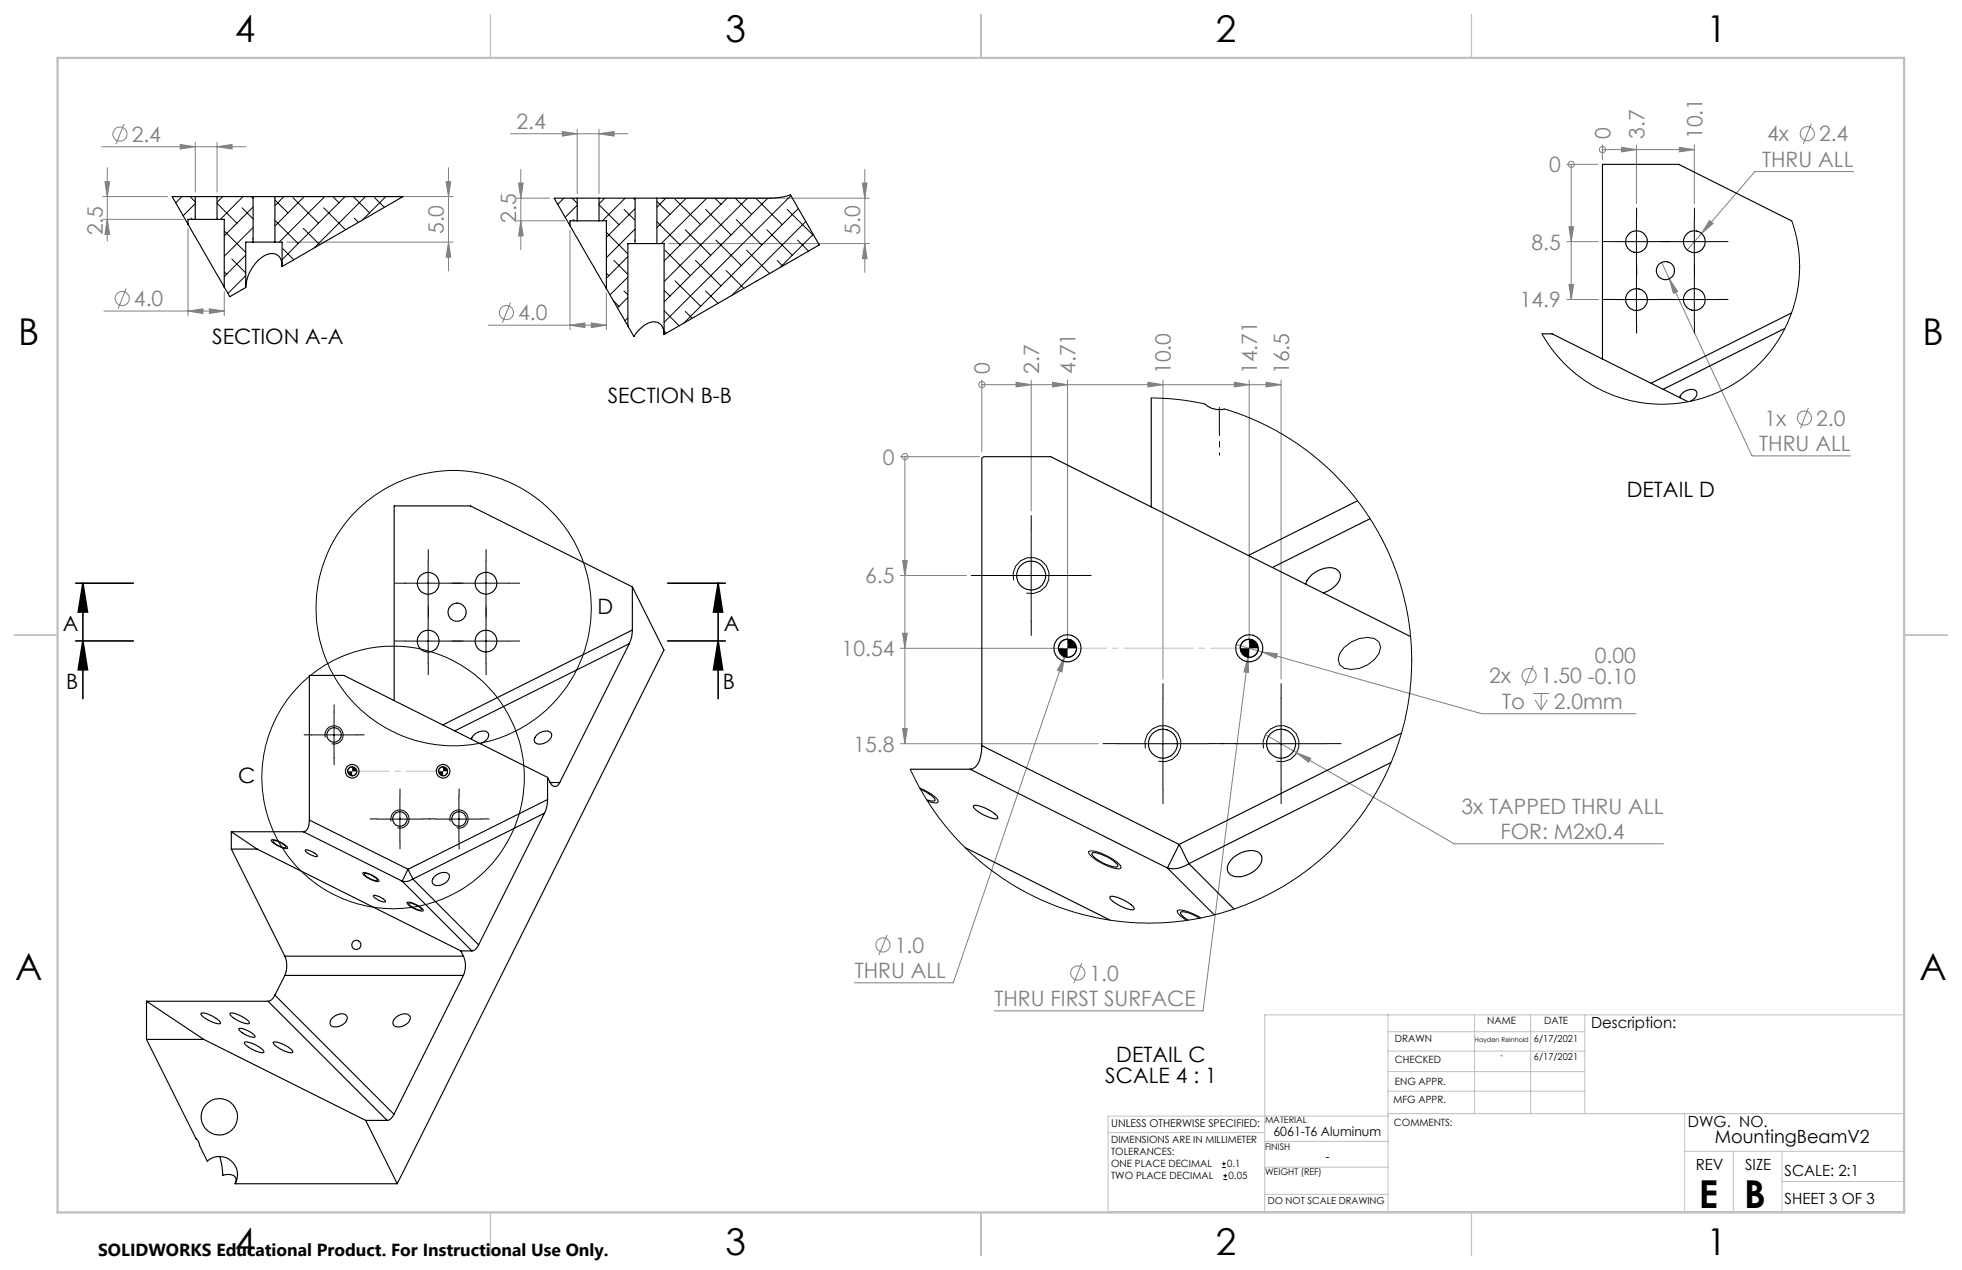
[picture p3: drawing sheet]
<svg xmlns="http://www.w3.org/2000/svg" width="432mm" height="279mm" viewBox="0 0 432 279" stroke-linecap="round" stroke-linejoin="round" font-family="sans-serif">
<g fill="none" stroke="#808080" stroke-width=".22">
<path d="M22.4 32.3h31.7M23.1 40h1l-.5 3.3zM23.6 36.9v16.2M27.3 27.3l-1.8 4.4M39.7 31.8l3.3 .5-3.3 .5zM43 31.3v11M47.8 32.3l3.3-.5v1zM47.8 31.3v11M98.2 40h1l-.5 3.3zM98.7 36.9v22.7M112.4 29.4h25.8M114.6 37.3v17.6"/>
<path d="M123.8 28.9l3.2 .5-3.2 .6zM127 28.4v14.2M131.8 29.4l3.3-.5v1.1zM131.8 28.4v14.2M190.3 37.3v22.6M344.8 36.2h6.9M345.8 36.2h.1M345.8 36.2v29.7M352.7 32.9h.1M352.7 31.9v3.3M352.7 32.9h20.2M356.9 32.4l3.3 .5-3.3 .5z"/>
<path d="M360.2 31.9v12.9M369.6 32.4l3.3 .5-3.3 .5zM372.9 31.9v12.9M398.6 27.2l-1.7 4.4M407.9 37.7h-21.7l-14.9 17.3M22.6 48.3h17.8M22.6 43.3h14.3M23.6 48.3l.5 3.3h-1zM41.4 50.3v19.2M61.5 43.3h38.2M63.1 53.3h36.6M98.7 53.3l.5 3.3h-1z"/>
<path d="M113.6 43.6h7.3M113.6 48.6h10.8M114.1 40.3h1l-.5 3.3zM114.6 48.6l.5 3.3h-1zM125.4 50.7v21.9M145.6 43.6h45.7M147.2 53.6h44.1M189.8 40.3h1l-.5 3.3zM190.3 53.6l.5 3.3h-1zM344.8 53.2h7M345.3 49.9h1l-.5 3.3zM365.7 57.7l1.7 3.6"/>
<path d="M376.2 48.5l.8 .7-2.5 2.2zM22.9 68.4h26.5M27.8 63.5l-1.8 4.4M41.4 68.4l3.3-.5v1.1zM46.1 67.9l3.3 .5-3.3 .6zM49.4 64.2v5.3M107.5 71.5h26M112.4 66.6l-1.8 4.4M125.4 71.5l3.3-.5v1.1zM130.1 71l3.4 .5-3.4 .6zM133.5 64.5v8.1M344.8 65.9h7"/>
<path d="M345.3 62.6h1l-.5 3.3zM367.4 61.3l1.8 2.8-.9 .5zM367.4 61.3l18.2 39h21.7M216.1 84.6h.1M216.1 83.6v15.8M216.1 84.6h65.8M223.6 84.1l3.3 .5-3.3 .5zM226.9 83.6v28.8M231.6 84.1l3.4 .5-3.4 .5zM234.9 83.6v58M252.6 84.1l3.3 .5-3.3 .5zM255.9 83.6v65.8"/>
<path d="M271.6 84.1l3.3 .5-3.3 .5zM274.9 83.6v58M278.6 84.1l3.3 .5-3.3 .5zM281.9 83.6v65.8M398 89.7l-1.8 4.5M198.2 100.5h17.3M199.1 100.5h.1M199.1 100.5v63.1M198.2 126.6h14.5M198.6 123.3h1.1l-.6 3.3zM198.6 139.3h1.1l-.6 3.3zM198.2 142.6h35.7"/>
<path d="M234.3 144.5l-.6 3.3-1-.3zM234.3 144.5l-24.5 71.7h-21.7M235.6 140.7l-1.3 3.8M272.1 141.8l54 15.2h33.9M274.7 144.6l.1 3.4-1-.2zM274.7 144.6l-9.9 77.8h-46M275.2 140.7l-.5 3.9M277.8 143.4l3.3 .4-.3 1zM337.4 146.4l-1.8 4.4M337.4 152.6h3.6M337.9 154l1.3 2.1M339.2 152.6v3.5"/>
<path d="M340.5 154l-1.3 2.1M198.2 163.6h43.5M198.6 160.3h1.1l-.6 3.3zM278.5 161.6l6.9 4M285.4 165.6l3.1 1.2-.5 .9zM285.4 165.6l34.6 20h46.1M195.2 205.7l-1.8 4.4M238.1 211.8l-1.8 4.5"/>
<circle cx="26.4" cy="29.5" r="1.56"/>
<circle cx="345.8" cy="36.2" r=".69"/>
<circle cx="352.7" cy="32.9" r=".69"/>
<circle cx="397.8" cy="29.4" r="1.55"/>
<circle cx="26.9" cy="65.7" r="1.55"/>
<circle cx="111.5" cy="68.8" r="1.55"/>
<circle cx="216.1" cy="84.6" r=".67"/>
<circle cx="397.1" cy="92" r="1.56"/>
<circle cx="199.2" cy="100.5" r=".68"/>
<circle cx="336.5" cy="148.6" r="1.56"/>
<circle cx="194.3" cy="207.9" r="1.55"/>
<circle cx="237.2" cy="214.1" r="1.55"/>
</g>
<g fill="none" stroke="#000" stroke-width=".22">
<path d="M355.2 53.2h10M360.2 48.2v10M367.9 53.2h10M372.9 48.2v10M355.2 65.9h10M360.2 60.9v10M367.9 65.9h10M372.9 60.9v10M268.4 89.6v5.8M226.9 116.6v20M89.2 128.3h10M94.2 123.3v10"/>
<path d="M94.2 136.1v10M102 128.3h10M107 123.3v10M107 136.1v10M216.9 126.6h20M223.1 127.7a4 4 0 0 1 3.5-5.1 4 4 0 0 1 4.3 4.4 4 4 0 0 1-5 3.5M73.5 156.7v10M89.2 141h10M102 141h10M234.9 140.6a2.04 2.04 0 0 0-2 2M236.9 142.6v.2a1.93 1.93 0 0 1-2 1.8M255.9 153.6v20"/>
<path d="M274.9 140.6a2.04 2.04 0 0 0-2 2M276.9 142.6a1.93 1.93 0 0 1-2 2M281.9 153.6v20M295.8 142.4a6.8 6.8 0 0 1 6.7-1.9l1 .8 .3 1.1a6.3 6.3 0 0 1-6.4 4.9l-1.5-.3-1-.7-.4-1.2 .4-1.3zM68.5 161.7h10M71.6 162.2a2 2 0 0 1 1.7-2.5 2 2 0 0 1 2.2 2.2 2 2 0 0 1-2.5 1.7M77.5 168.7l-.4 .1a.96 .96 0 0 0-.6 .9M78.5 169.7v.1a.97 .97 0 0 1-1 .9M88 175.2v10M97.5 168.7l-.7 .3-.3 .7M98.5 169.7v.1a.97 .97 0 0 1-1 .9M101 175.2v10"/>
<path d="M202.4 173.4a10.3 10.3 0 0 1 4 2.6l.1 .5-.4 .2-1.9-.5M245.9 163.6h20M252.1 164.6a4 4 0 0 1 3.4-5 4 4 0 0 1 4.4 4.3 4 4 0 0 1-5 3.6M271.9 163.6h20M278.1 164.6a4 4 0 0 1 3.4-5 4 4 0 0 1 4.4 4.3 4 4 0 0 1-5 3.6M59.8 184.7a5 5 0 0 1 3.5 1.8 1.79 1.79 0 0 1-1.9-.3 2.49 2.49 0 0 1-1.7-1.4zM79.9 192a4.6 4.6 0 0 1 3.5 1.9 4.3 4.3 0 0 1-3.2-1.2l-.3-.3zM83 180.2h10M86.1 180.7a2 2 0 0 1 1.7-2.5 2 2 0 0 1 2.2 2.1 2 2 0 0 1-2.5 1.8M89.6 198.5a4.6 4.6 0 0 1 3.6 1.8 2.13 2.13 0 0 1-2.1-.5 1.99 1.99 0 0 1-1.5-1.3zM96 180.2h10M99.1 180.7a2 2 0 0 1 1.8-2.5 2 2 0 0 1 2.1 2.1 2 2 0 0 1-2.5 1.8"/>
<path d="M239.6 187.4l.4-.2a11.5 11.5 0 0 1 6.6 3.3l.1 .5-.4 .2a11.8 11.8 0 0 1-6.6-3.3zM264.3 201.9a11.3 11.3 0 0 0-4.8-1.7l-.4 .2a3.9 3.9 0 0 0 2.1 2.1M269 256.9h.8M269 256h.8M269.2 259.5h.9M269.2 258.7h.9M269.3 255.6v.8M269.7 258.3v.8"/>
<circle cx="99.9" cy="133.8" r="30.3"/>
<circle cx="86.5" cy="171" r="28.9"/>
</g>
<path d="M16.7 128.3h12.7M18.2 128.3l1.1 6.4h-2.1zM18.2 128.3v25.4M146.9 128.3h12.7M158 128.3l1 6.4h-2zM158 128.3v25.4M16.7 141h12.7M18.2 141l1.1 6.4h-2.1zM146.9 141h12.7M158 141l1 6.4h-2z" fill="none" stroke="#000" stroke-width=".35"/>
<path d="M418.9 223.3v43.3" fill="none" stroke="#c0c0c0" stroke-width=".22" stroke-dasharray="15.2 1.3 1.3 1.3" stroke-dashoffset="5"/>
<path d="M77.5 169.7h20" fill="none" stroke="#c0c0c0" stroke-width=".22" stroke-dasharray="15.2 1.3 1.3 1.3" stroke-dashoffset="7.1"/>
<path d="M235 142.6h40" fill="none" stroke="#c0c0c0" stroke-width=".22" stroke-dasharray="15.2 1.3 1.3 1.3" stroke-dashoffset="6.7"/>
<path d="M256 163.6h26" fill="none" stroke="#c0c0c0" stroke-width=".22" stroke-dasharray="15.2 1.3 1.3 1.3" stroke-dashoffset="4.1"/>
<g fill="none" stroke="#c0c0c0" stroke-width=".22">
<path d="M305.5 223.3v43.3M305.5 235.8h43.3M305.5 231.2h43.3M305.5 227h43.3M324.5 223.3v21.7M336.9 223.3v21.7M348.8 223.3v21.7M243.9 249.2h34.4M278.3 256.8h27.2M278.3 251.1h27.3M305.5 245h113.4M305.5 240.1h43.3"/>
<path d="M305.5 245.5h-61.6v21.1h175M370.8 245v21.6M370.8 253.3h48.1M381.5 253.3v13.3M392.2 259.9h26.7M392.2 253.3v13.3M278.3 262.7h27.2M418.9 265.1v-41.8h-140.6v43.3"/>
</g>
<path d="M108 3.2v9.5M215.9 3.2v9.5M323.8 3.2v9.5M3.1 139.7h9.6M419.1 139.7h9.5M108 266.7v9.6M215.9 266.7v9.6M323.8 266.7v9.6" fill="none" stroke="#c0c0c0" stroke-width=".25"/>
<path d="M12.7 12.7h406.4v254h-406.4z" fill="none" stroke="#c0c0c0" stroke-width=".5"/>
<path d="M268.4 95.3v4.8" fill="none" stroke="#000" stroke-width=".22" stroke-dasharray="15.2 1.3 1.3 1.3" stroke-dashoffset="14.7"/>
<g fill="none" stroke="#000" stroke-width=".22" stroke-dasharray="15.2 1.3 1.3 1.3">
<path d="M355.2 53.2h-2.4M360.2 48.2v-2.4M360.2 58.2v2.4M365.2 53.2h2.4M367.9 53.2h-2.4M372.9 48.2v-2.4M372.9 58.2v2.4M377.9 53.2h2.4M355.2 65.9h-2.4M360.2 60.9v-2.4M360.2 70.9v2.4M365.2 65.9h2.4"/>
<path d="M367.9 65.9h-2.4M372.9 60.9v-2.4M372.9 70.9v2.4M377.9 65.9h2.4M227 116.6v-3.2M89.3 128.3h-2.4M94.3 136v-2.4M94.3 123.3v-2.4M94.3 133.3v2.4M99.3 128.3h2.4M102 128.3h-2.4M107 123.3v-2.4"/>
<path d="M107 133.3v2.4M107 136v-2.4M112 128.3h2.4M217 126.6h-3.2M227 136.6v3.2M237 126.6h3.2M73.5 156.7v-1.6M89.3 141h-2.4M94.3 146v2.4M99.3 141h2.4M102 141h-2.4M107 146v2.4"/>
<path d="M112 141h2.4M256 153.6v-3.2M282 153.6v-3.2M68.5 161.7h-1.6M73.5 166.7v1.6M78.5 161.7h1.6M88 175.2v-1.6M101 175.2v-1.6M246 163.6h-3.2M256 173.6v3.2M266 163.6h3.2M272 163.6h-3.2"/>
<path d="M282 173.6v3.2M292 163.6h3.2M83 180.2h-1.6M88 185.2v1.6M93 180.2h1.6M96 180.2h-1.6M101 185.2v1.6M106 180.2h1.6"/>
</g>
<path d="M158 128.3l1 6.4h-2zM18.2 128.3l1.1 6.4h-2.1zM158 141l1 6.4h-2zM18.2 141l1.1 6.4h-2.1z" fill="#000"/>
<g fill="#808080">
<path d="M198.6 123.3h1.1l-.6 3.3zM198.6 139.3h1.1l-.6 3.3zM198.6 160.3h1.1l-.6 3.3z"/>
<path d="M223.6 84.1l3.3 .5-3.3 .5zM231.6 84.1l3.3 .5-3.3 .5zM252.6 84.1l3.3 .5-3.3 .5zM271.6 84.1l3.3 .5-3.3 .5zM278.6 84.1l3.3 .5-3.3 .5zM356.9 32.4l3.3 .5-3.3 .5zM369.6 32.4l3.3 .5-3.3 .5z"/>
<path d="M345.3 49.9h1l-.5 3.3zM345.3 62.6h1l-.5 3.3z"/>
<path d="M285.4 165.6l2.6 2.1 .5-.9zM277.8 143.4l3 1.4 .3-1zM234.3 144.5l-1.6 3 1 .3zM274.7 144.6l-.9 3.2 1 .2zM376.2 48.5l-1.7 2.9 2.5-2.2zM367.4 61.3l.9 3.3 .9-.5z"/>
</g>
<path d="M96.5 169.7l.3 .7 .7 .3v-1zM97.5 168.7v1h1v-.2a.97 .97 0 0 0-1-.8zM76.5 169.7a.96 .96 0 0 0 1 1v-1zM77.5 168.7v1h1v-.2a.97 .97 0 0 0-1-.8zM272.9 142.6a1.92 1.92 0 0 0 2 2v-2zM274.9 140.6v2h2a1.98 1.98 0 0 0-2-2zM232.9 142.6a1.93 1.93 0 0 0 2 2v-2zM234.9 140.6v2h2v-.2a2 2 0 0 0-2-1.8z" fill="#000"/>
<g fill="#808080">
<path d="M39.7 31.8l3.3 .5-3.3 .5zM47.8 32.3l3.3-.5v1zM123.8 28.9l3.2 .5-3.2 .6zM131.8 29.4l3.3-.5v1.1z"/>
<path d="M125.4 71.5l3.3-.5v1.1zM130.1 71l3.4 .5-3.4 .6z"/>
<path d="M41.4 68.4l3.3-.5v1.1zM46.1 67.9l3.3 .5-3.3 .6z"/>
<path d="M23.6 48.3l.5 3.3h-1zM23.1 40h1l-.5 3.3z"/>
<path d="M98.2 40h1l-.5 3.3zM98.7 53.3l.5 3.3h-1z"/>
<path d="M114.1 40.3h1l-.5 3.3zM114.6 48.6l.5 3.3h-1zM189.8 40.3h1l-.5 3.3zM190.3 53.6l.5 3.3h-1z"/>
</g>
<g fill="none" stroke="#000" stroke-width=".25">
<path d="M41.4 49.3l8 13.9M43 48.3h4.8M43 43.3h4.8M43 48.3h-1.6v1M43 43.3h-5.1l3.5 6M43 43.3v5M47.8 48.3h1.6v14.9M47.8 43.3v5M47.8 43.3h7.9M55.7 53.3h4.8M55.7 43.3h4.8M55.7 43.3v10"/>
<path d="M55.7 53.3h-1.6v10M60.5 53.3h1.6v5.3M60.5 43.3h28.2l-26.6 15.3M60.5 43.3v10M62.1 58.6a2.42 2.42 0 0 0-1.1-2.5 2.42 2.42 0 0 0-2.7 .1 9 9 0 0 0-4.2 7.1M125.4 49.6l8.1 13.9M127 48.6h4.8M127 43.6h4.8M127 48.6h-1.6v1M127 43.6h-5l3.4 6M127 43.6v5M131.8 48.6h1.7v14.9"/>
<path d="M131.8 43.6v5M131.8 43.6h8M139.8 53.6h4.8M139.8 43.6h4.8M139.8 53.6h-1.6v18.1M139.8 43.6v10M144.6 43.6h25l2.3-.2 2.1-.5 6.3 11-34.1 19.7M144.6 53.6h1.6v20M144.6 43.6v10M394.3 48.6l-24.8-12.4h-16.8v42.8M49.4 63.2l1.2 2.1 3.5-2M133.5 63.5l4.7 8.2"/>
<path d="M138.2 71.7l1.3 2.3a6.2 6.2 0 0 1 4.5-3.2 2.36 2.36 0 0 1 2.2 2.8M339.4 73.4h2.2l29.9 15M392.8 72.2l-26.8 13.5M394.3 68.9l-30.9 15.4M253.4 87.6v23.9M265.1 88.9a4.6 4.6 0 0 0 4.4 1.1M369.7 87.5a2.59 2.59 0 0 1 3.6-1.5 1.71 1.71 0 0 1-1.3 2.3M216.1 100.8v63.2M216.5 100.5h14.7l79.2 39.6M298.8 110.2l-24.1 12M301.5 114.1l-21.5 10.7M139.2 138.6l-.3 1.9-.4 1.1"/>
<path d="M139.2 129.1v9.5M139.2 129.1l6.9 13.9-58.7 117.4M139.2 129.1l-35.7-17.8h-16.8v42.8M139.2 138.6l-41.8 20.9M287.4 128.5a5.5 5.5 0 0 1 6.6-3.3 1.82 1.82 0 0 1 .5 2.9 6.4 6.4 0 0 1-3.3 2.4M138.5 141.6l-15.3 30.6M138.5 141.6l-38.4 19.2M103.8 162.6a2.57 2.57 0 0 1 3.5-1.5 1.37 1.37 0 0 1-.7 2l-.9 .5M118 161.9a2.57 2.57 0 0 1 3.2-.8 1.37 1.37 0 0 1-.7 2l-.4 .3a1.64 1.64 0 0 1-2.5-.5zM119.8 178.9l-14.5 29M119.8 178.9l-28.9 14.5M120.5 175.9l-.1 1.3-.6 1.7"/>
<path d="M120.5 171v4.9M120.5 171l.6 1.2M120.5 175.9l-30.7 15.3M120.5 171l-44.8-22.4h-7.6v31.8M121.1 172.2a1.08 1.08 0 0 0 1 .8 1.08 1.08 0 0 0 1.1-.8M121.1 172.2h2.1M200.3 169.2h13.2M202.6 173.6l1.2 .6a3.5 3.5 0 0 1 2 1.9 2.15 2.15 0 0 1-1.9-.1M213.5 169.2l43.4 21.8M214.2 177.4a1.66 1.66 0 0 1 1.9 .1l1.6 .7a4.3 4.3 0 0 1 1.9 1.6v.3a6.3 6.3 0 0 1-4.5-1.7l-.8-.7zM216.1 164a7.1 7.1 0 0 1-1.4 4.7l-.6 .4-.6 .1M216.1 164l43.4 21.8"/>
<path d="M306.1 167.7l-44.4 22.3M308.4 161.3l-48.9 24.5M50.9 183l5.7 3.8M50.9 183h15.9M50.9 186.8h5.7M50.9 186.8l11.8 23.6M50.9 183v3.8M56.6 186.8l44.8 22.4M60.1 185a3.9 3.9 0 0 1 2.8 1.3v.1a3.9 3.9 0 0 1-2.8-1.3zM66.8 183l21.7 10.9M67.2 187a3.5 3.5 0 0 1 2.6 1.3v.1a3.4 3.4 0 0 1-2.6-1.4zM68.1 180.4l-.1 1.2a1.57 1.57 0 0 1-1.2 1.4"/>
<path d="M68.1 180.4l21.7 10.8M80.2 192.2a3.3 3.3 0 0 1 2.8 1.5 3.3 3.3 0 0 1-2.8-1.5zM82.2 197.1a2.9 2.9 0 0 1 2.6 1.3 3.3 3.3 0 0 1-2.6-1.3zM88.5 193.9l15.4 15.3M89.8 191.2l1.1 2.2M89.8 191.2l-1.3 2.7M90 198.7a3.9 3.9 0 0 1 2.8 1.4v.1a3.9 3.9 0 0 1-2.8-1.3zM90.9 193.4a2.95 2.95 0 0 1-2.4 .5M90.9 193.4l14.4 14.5M95.5 193a2.51 2.51 0 0 1 3.2-.7 1.83 1.83 0 0 1-1.6 2.4 1.29 1.29 0 0 1-2-1zM212.4 186.5l31.9 15.9M240.3 187.7a2.3 2.3 0 0 1 2.1 .3l2.4 1.2a1.75 1.75 0 0 1 1.2 1.4 2.29 2.29 0 0 1-2.1-.2l-1.6-.8a3.5 3.5 0 0 1-2-1.9z"/>
<path d="M244.2 197.4a1.66 1.66 0 0 1 1.9 .1l1.6 .7a4.2 4.2 0 0 1 1.9 1.6v.3a6.1 6.1 0 0 1-4.5-1.7l-.5-.4zM256.9 191l10.3 10.3M259.5 185.8l2.2 4.2M259.5 185.8l-2.6 5.2M261.7 190a5.7 5.7 0 0 1-4.8 1M261.7 190l9.9 10M271.5 188.6a5.6 5.6 0 0 1 5.3-1.2 1.89 1.89 0 0 1 .4 3 5.9 5.9 0 0 1-5.7 2.4 1.98 1.98 0 0 1-1.4-1.6 1.98 1.98 0 0 1 .8-1.9zM60.5 218.9l-.3 .5a1.53 1.53 0 0 1-1.2 .9M60.5 218.9l26.2 26.2M62.7 210.4a5.5 5.5 0 0 1 0 4.2M62.7 214.6h39.3M62.7 214.6l-2.2 4.3"/>
<path d="M62.7 210.4h39.3M101.4 209.2l.6 1.2M101.4 209.2h2.5M102 210.4a5.1 5.1 0 0 1 0 4.2M102 214.6l-15.3 30.5M105.3 207.9a1.96 1.96 0 0 1-1.4 1.3M264 202l-1.3-.7a4.2 4.2 0 0 0-2.9-.6 2.21 2.21 0 0 0 1.7 1.7M32.2 228.7l10.9 21.8a1.94 1.94 0 0 1 .8 1.5l1.7 3.4a4 4 0 0 1 5.2-.1 4 4 0 0 1 1 5.1M32.2 220.3l12.6 8.4M32.2 220.3h26.8M32.2 228.7h12.6M32.2 220.3v8.4"/>
<path d="M44.3 222.9a5.8 5.8 0 0 1 4.2 2.1v.1a4.8 4.8 0 0 1-3.5-1.2l-.8-.7zM44.8 228.7l35.7 17.8M50.6 222.9a5.9 5.9 0 0 1 4.3 2v.2a1.93 1.93 0 0 1-1.9-.3l-1.8-1a.79 .79 0 0 1-.6-.9zM52.6 226.3a4.3 4.3 0 0 1 3.5 1.8 4.5 4.5 0 0 1-3.6-1.7zM53.8 229.3a4.8 4.8 0 0 1 3.5 1.2l.6 .6 .2 .4a3.6 3.6 0 0 1-2.9-.8l-.9-.6a.78 .78 0 0 1-.5-.8zM59 220.3l26.2 26.2M60.2 229.3a5.9 5.9 0 0 1 4.3 2.1l-.1 .1a5.3 5.3 0 0 1-4.1-1.8l-.2-.3zM73.3 223.8l.9-.5a1.46 1.46 0 0 1 2.2 .6 2.62 2.62 0 0 1-3.4 1.8 1.21 1.21 0 0 1 .3-1.9zM87.2 223.8l.4-.3a1.91 1.91 0 0 1 2.6 .1 2.29 2.29 0 0 1-2.6 2.3 .99 .99 0 0 1-1.1-.6 .99 .99 0 0 1 .4-1.2zM48.3 254.4l.6 2.3 .1 1.9a2.32 2.32 0 0 1 2.9 .5l.1 .4-.2 .9M80.5 246.5h4.7M80.5 246.5l6.9 13.9"/>
<path d="M86.7 245.1l-.3 .5a1.53 1.53 0 0 1-1.2 .9M51.8 260.4h35.6"/>
<circle cx="360.2" cy="53.2" r="2.39"/>
<circle cx="366.5" cy="59.5" r="1.99"/>
<circle cx="372.9" cy="53.2" r="2.41"/>
<circle cx="360.2" cy="65.9" r="2.41"/>
<circle cx="372.9" cy="65.9" r="2.39"/>
<circle cx="94.2" cy="128.3" r="2.41"/>
<circle cx="100.6" cy="134.7" r="2"/>
<circle cx="107" cy="128.3" r="2.4"/>
<circle cx="226.9" cy="126.6" r="3.2"/>
<circle cx="94.2" cy="141" r="2.4"/>
<circle cx="107" cy="141" r="2.4"/>
<circle cx="234.9" cy="142.6" r="2"/>
<circle cx="234.9" cy="142.6" r="2.99"/>
<circle cx="274.9" cy="142.6" r="2"/>
<circle cx="274.9" cy="142.6" r="2.99"/>
<circle cx="73.5" cy="161.7" r="1.59"/>
<circle cx="77.5" cy="169.7" r="1.51"/>
<circle cx="77.5" cy="169.7" r="1"/>
<circle cx="97.5" cy="169.7" r="1.51"/>
<circle cx="97.5" cy="169.7" r="1"/>
<circle cx="255.9" cy="163.6" r="3.2"/>
<circle cx="281.9" cy="163.6" r="3.2"/>
<circle cx="88" cy="180.2" r="1.59"/>
<circle cx="101" cy="180.2" r="1.6"/>
<circle cx="78.4" cy="207.9" r="1"/>
<circle cx="48.3" cy="245.7" r="4"/>
</g>
<g fill="none" stroke="#000" stroke-width=".22">
<path d="M40 43.3l-1.3 1.3-.1-.1M41.8 43.3l1.2 1.1M42.1 48l.2 .3M43 44.8l-2.7 2.7M47.8 44.7l4.3 4.4M49 43.3l-1.2 1.2M49.4 59.8l.5 .5M49.4 50.8l4.7 4.7M51 57l3.1 3M53.3 45.7l2.4 2.5M53.5 43.3l-5 5M54.1 56.1l-4.7 4.8"/>
<path d="M55.3 43.3l.4 .4M55.5 52.5l.2 .1M55.7 45.5l-6.3 6.4M55.7 50.1l-6.3 6.3M60.5 48.5l5.1 5.1M60.5 44l2.9 2.8M62.3 54.7l2.4 2.4M62.5 43.3l-2 2M64.5 43.5l5.6 5.6M66.7 50.2l3.7 3.6M67 43.3l-6.5 6.4M71.2 45.7l4.9 4.9"/>
<path d="M71.5 43.3l-10 10M73.3 43.3l1.3 1.3M76 43.3l-13.9 13.8M77.8 43.3l3.6 3.5M78 48l.9 .9M80.4 43.3l-11.3 11.2M82.4 43.5l2.2 2.1M84.9 43.3l-5.1 5.1M124.1 43.6l-1.4 1.3M125.9 43.6l1.1 1.1M126.1 48.3l.3 .3M127 45.2l-2.6 2.6"/>
<path d="M131.8 45l4.4 4.4M133.1 43.6l-1.3 1.2M133.5 51.1l4.7 4.7M135.1 57.3l3.1 3.1M137.3 46.1l2.5 2.4M137.6 43.6l-5 5M138.2 56.4l-4.7 4.8M139.4 43.6l.4 .4M139.6 52.8l.2 .2M139.8 45.9l-6.3 6.3M139.8 50.4l-6.3 6.3M144.6 48.8l5.1 5.1"/>
<path d="M144.6 44.3l2.9 2.9M146.3 55l5.6 5.6M146.5 43.6l-1.9 2M148.6 43.8l5.6 5.6M150.8 50.6l5.6 5.6M151 43.6l-6.4 6.5M153.1 57.3l5.6 5.6M155.3 46.1l5.6 5.6M155.5 43.6l-10 10M157.3 43.6l1.4 1.3M157.6 52.8l5.6 5.6M159.8 59.5l3.9 4"/>
<path d="M160 43.6l-13.8 13.8M161.8 43.6l3.6 3.6M162 48.3l5.6 5.6M164.3 55l5.1 5.2M164.5 43.6l-18.3 18.3M166.5 43.8l5.7 5.6M168.8 50.6l5.6 5.6M169 43.6l-22.8 22.8M171 57.3l1.3 1.2M173.2 46.1l5.7 5.6M174.1 43l-27.9 27.9M175.5 52.8l2.4 2.4"/>
<path d="M175.7 45.9l-25.2 25.2M177.3 48.7l-16.2 16.3M179 51.6l-7.3 7.2M394.3 48.6l.8 2.3 .6 3.1 .3 2.5 .1 2.8-.2 2.6-.4 2.8-.8 3-1.1 2.9-1 2.1-1.6 2.7-1.6 2.2-1.9 2.2-2.2 2-2.6 1.9-4.5 2.6-4.3 1.5-3.1 .7-2.9 .4h-2.8l-2.9-.2-2.8-.4-2.6-.7-3.2-1.2-2.6-1.3-2.1-1.3-2.4-1.8-1.4-1.2-2.5-2.6-2-2.7-1.2-2.1M53.3 63.7h.1M54.1 60.6l-3.9 4M133.5 60.1l.5 .5M134.9 66.1l1.3 1.3M137.3 64l.9 .8M138.2 61l-4 3.9M138.2 65.4l-2.3 2.3M138.2 69.9l-.7 .7"/>
<path d="M146.2 68.3l3.3 3.4M146.2 63.9l1.3 1.3M146.3 73l.3 .3M148.6 61.8l5.6 5.6M150.8 68.5l1.5 1.5M155.3 64l2.7 2.7M166.5 61.8h.1M253.4 87.6l5.1 .2 6.6 1.1M269.5 90l5.7 2 3.3 1.5 3.5 1.9 5.8 3.9 3.1 2.5 3.1 2.9 2.5 2.7 2.8 3.4 2.1 3 1.9 3.2 2.6 5.2 1.7 4.5 .8 2.6 1.1 4.4 .6 3 .4 4.1 .2 3.3v3.4l-.3 4-1.1 6.6-1.9 6.5-2.8 6.5-1.8 3.5-2.2 3.3-4.1 5.3-2.4 2.7-2.7 2.5-3 2.5-3 2.2-3.6 2.2-2.9 1.6-3.6 1.7-3.1 1.2-6.1 1.8-4 .8-3.9 .4-3.3 .3h-3.9l-6.4-.6-6.9-1.5-4.1-1.2-3.7-1.5-5.7-2.8-3.3-2.1-3-2.1-3.1-2.5-3.4-3.3-4-4.6-1.9-2.6-2.3-3.6-2.9-5.5M216.5 100.5l-.4 .3"/>
</g>
<g font-size="8.5">
<text x="373.9" y="265.7">E</text>
<text x="383.8" y="265.7">B</text>
</g>
<g font-size="8.1">
<text x="51.7" y="9.3">4</text>
<text x="159.7" y="9.3">3</text>
<text x="267.6" y="9.3">2</text>
<text x="375.6" y="9.3">1</text>
<text x="4" y="76">B</text>
<text x="423.1" y="76">B</text>
<text x="3.3" y="215.7">A</text>
<text x="422.4" y="215.7">A</text>
<text x="51.7" y="276">4</text>
<text x="159.7" y="276">3</text>
<text x="267.6" y="276">2</text>
<text x="375.6" y="276">1</text>
</g>
<g font-size="4.7" fill="#808080">
<text x="113.7" y="28.4">2.4</text>
<text x="29" y="31.2">2.4</text>
<text x="354.5" y="30.6" transform="rotate(-90 354.5 30.6)">0</text>
<text x="361.9" y="30.6" transform="rotate(-90 361.9 30.6)">3.7</text>
<text x="374.7" y="30.6" transform="rotate(-90 374.7 30.6)">10.1</text>
<text x="388.9" y="31.1">4x</text>
<text x="400.3" y="31.1">2.4</text>
<text x="340.9" y="37.9">0</text>
<text x="387.8" y="36.7">THRU ALL</text>
<text x="22.6" y="51.8" transform="rotate(-90 22.6 51.8)">2.5</text>
<text x="97.7" y="51.5" transform="rotate(-90 97.7 51.5)">5.0</text>
<text x="113.6" y="49" transform="rotate(-90 113.6 49)">2.5</text>
<text x="189.3" y="51.6" transform="rotate(-90 189.3 51.6)">5.0</text>
<text x="337" y="54.9">8.5</text>
<text x="29.5" y="67.4">4.0</text>
<text x="114" y="70.5">4.0</text>
<text x="334.5" y="67.6">14.9</text>
<text x="217.9" y="82.3" transform="rotate(-90 217.9 82.3)">0</text>
<text x="228.7" y="82.3" transform="rotate(-90 228.7 82.3)">2.7</text>
<text x="236.7" y="82.3" transform="rotate(-90 236.7 82.3)">4.71</text>
<text x="257.7" y="82.3" transform="rotate(-90 257.7 82.3)">10.0</text>
<text x="276.7" y="82.3" transform="rotate(-90 276.7 82.3)">14.71</text>
<text x="283.7" y="82.3" transform="rotate(-90 283.7 82.3)">16.5</text>
<text x="388.3" y="93.7">1x</text>
<text x="399.7" y="93.7">2.0</text>
<text x="387.2" y="99.3">THRU ALL</text>
<text x="194.3" y="102.2">0</text>
<text x="190.4" y="128.4">6.5</text>
<text x="185.2" y="144.4">10.54</text>
<text x="351" y="145.9">0.00</text>
<text x="327.7" y="150.3">2x</text>
<text x="330.6" y="155.9">To</text>
<text x="339.1" y="150.3">1.50 -0.10</text>
<text x="341.9" y="155.9">2.0mm</text>
<text x="187.8" y="165.4">15.8</text>
<text x="321.6" y="179">3x TAPPED THRU ALL</text>
<text x="330.2" y="184.6">FOR: M2x0.4</text>
<text x="196.9" y="209.6">1.0</text>
<text x="188.1" y="215.2">THRU ALL</text>
<text x="239.8" y="215.7">1.0</text>
<text x="218.9" y="221.4">THRU FIRST SURFACE</text>
</g>
<g font-size="4.7">
<text x="46.7" y="75.7">SECTION A-A</text>
<text x="133.7" y="88.7">SECTION B-B</text>
<text x="358" y="109.2">DETAIL D</text>
<text x="131.5" y="135.2">D</text>
<text x="13.8" y="138.9">A</text>
<text x="159.3" y="138.9">A</text>
<text x="14.5" y="151.6">B</text>
<text x="159.1" y="151.6">B</text>
<text x="52.4" y="172.2">C</text>
<text x="245.7" y="233.7">DETAIL C</text>
<text x="243.2" y="238.3">SCALE 4 : 1</text>
</g>
<text font-size="4" x="377.4" y="251.5">MountingBeamV2</text>
<text font-size="3.8" x="21.6" y="276.3">SOLIDWORKS Educational Product. For Instructional Use Only.</text>
<g font-size="3.4">
<text x="350.2" y="226.2">Description:</text>
<text x="371.5" y="247.9">DWG. NO.</text>
<text x="373.2" y="257.5">REV</text>
<text x="384.1" y="257.5">SIZE</text>
<text x="392.8" y="258.7">SCALE: 2:1</text>
<text x="392.8" y="264.9">SHEET 3 OF 3</text>
</g>
<g font-size="2.8">
<text x="280.2" y="250">6061-T6 Aluminum</text>
<text x="291.7" y="255.5">-</text>
</g>
<text font-size="2.4" x="244.5" y="247.8">UNLESS OTHERWISE SPECIFIED:</text>
<g font-size="2.2">
<text x="327.3" y="225.4">NAME</text>
<text x="339.8" y="225.4">DATE</text>
<text x="307" y="233.8">CHECKED</text>
<text x="307" y="229.3">DRAWN</text>
<text x="307" y="238.6">ENG APPR.</text>
<text x="306.7" y="242.7">MFG APPR.</text>
<text x="244.5" y="251.5">DIMENSIONS ARE IN MILLIMETER</text>
<text x="306.8" y="247.7">COMMENTS:</text>
<text x="244.5" y="254.2">TOLERANCES:</text>
<text x="244.5" y="256.8">ONE PLACE DECIMAL</text>
<text x="270.1" y="256.8">0.1</text>
<text x="244.5" y="259.5">TWO PLACE DECIMAL</text>
<text x="270.4" y="259.5">0.05</text>
</g>
<g font-size="2.1">
<text x="337.6" y="229.3">6/17/2021</text>
<text x="337.6" y="233.1">6/17/2021</text>
<text x="279" y="264.9">DO NOT SCALE DRAWING</text>
</g>
<g font-size="2">
<text x="278.4" y="247.1">MATERIAL</text>
<text x="278.4" y="253">FINISH</text>
<text x="278.4" y="258.5">WEIGHT (REF)</text>
</g>
<text font-size="1.8" x="330.2" y="232.9">-</text>
<text font-size="1.5" x="324.5" y="229.3">Hayden Reinhold</text>
</svg>
